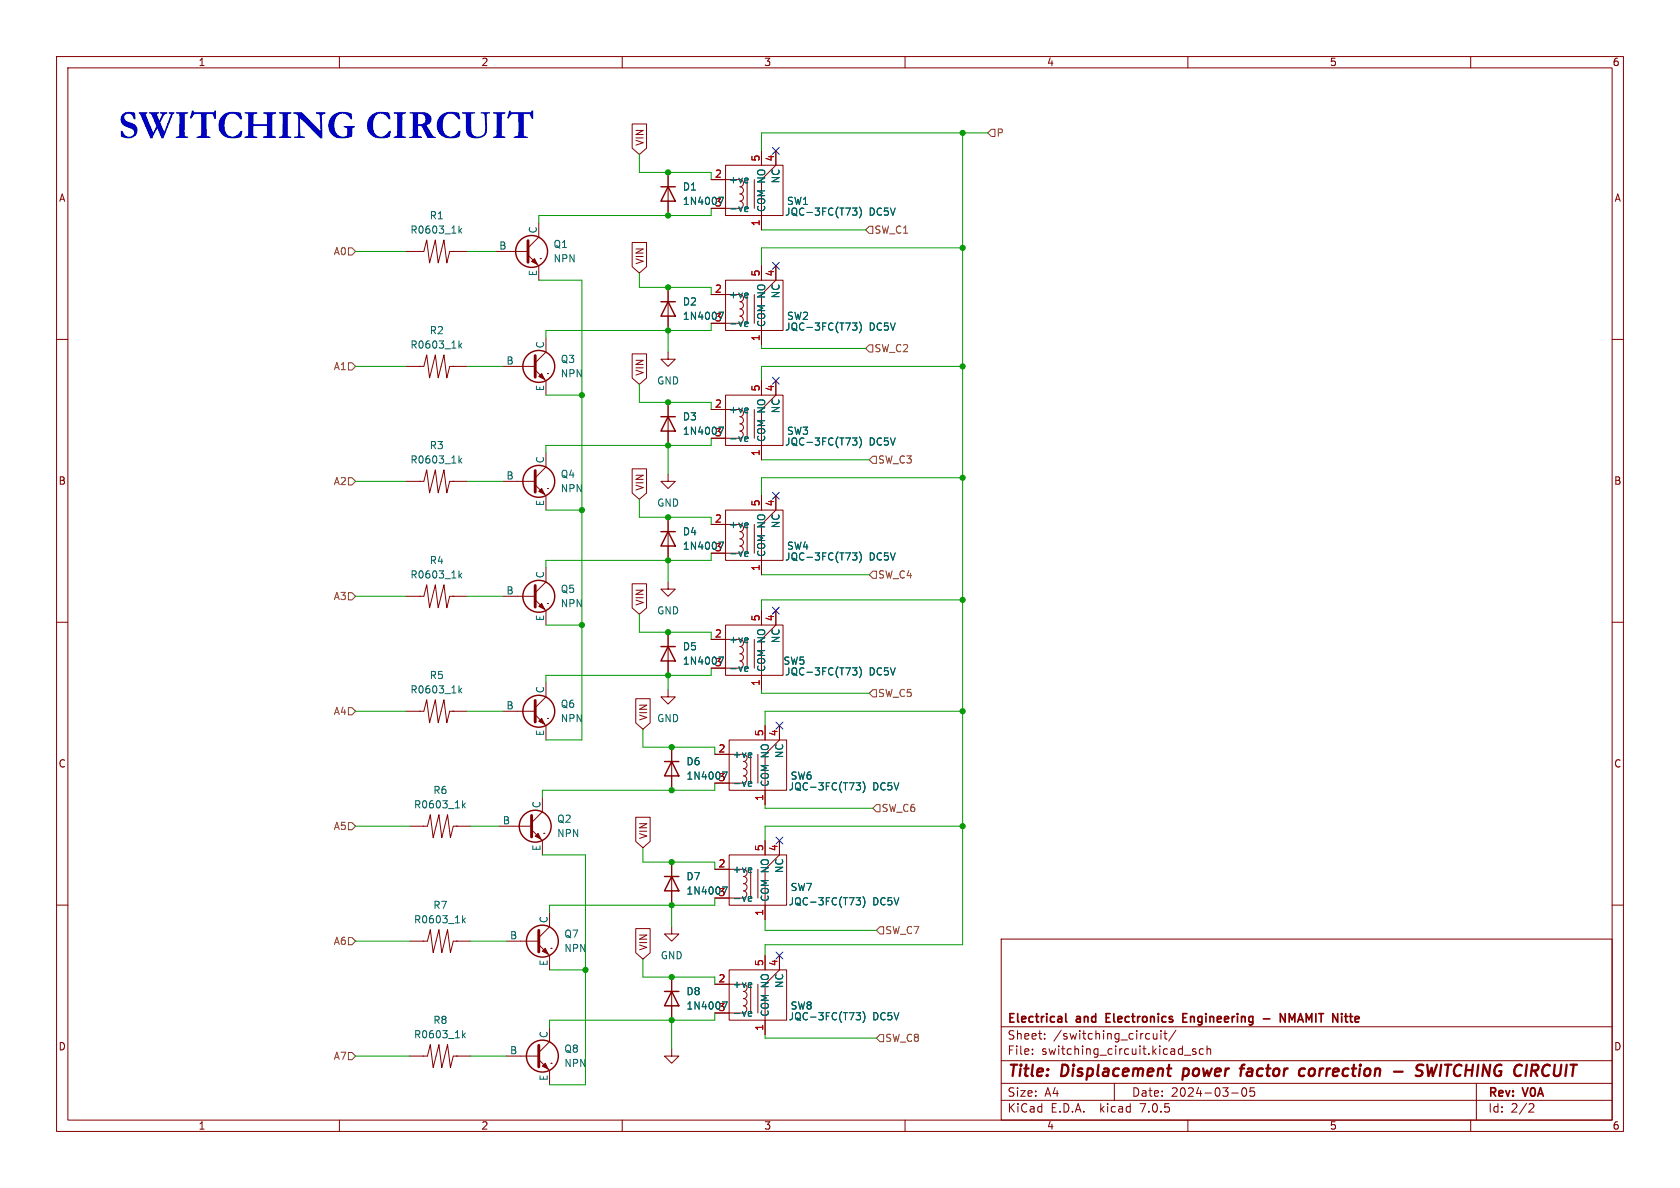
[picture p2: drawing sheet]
<svg xmlns="http://www.w3.org/2000/svg" width="297mm" height="210mm" viewBox="0 0 297 210" stroke-linecap="round" stroke-linejoin="round" font-family="sans-serif">
<g fill="none" stroke="#840000" stroke-width=".18">
<path d="M10 10h277v190h-277zM12 12h273v186h-273zM60 10v2M110 10v2M160 10v2M210 10v2M260 10v2M95.2 39.4v2.5l-1.9 1.9M111.8 21.9h2.5v4.3l-1.3 1.1-1.2-1.1zM118.1 30.5v7.6M125.7 31.8h2.6M125.7 36.8h2.6"/>
<path d="M128.3 29.2h10.1v8.9h-10.1zM130.8 33a.64 .64 0 0 1 .6 .7 .64 .64 0 0 1-.6 .6 .64 .64 0 0 1 .6 .6 .64 .64 0 0 1-.6 .7 .64 .64 0 0 1 .6 .6 .64 .64 0 0 1-.6 .6M132.1 31.8v5M133.3 31.8v5M134.6 26.7v2.5M137.2 26.7v2.5l-2.6 2.6v8.8M10 60h2M71.8 44.5h3.1l.5-2.1 .5 4.1 1.1-4.1 .5 4.1 1-4.1 .5 4.1 .5-2h3M87.6 44.5h5.7M93.3 45.1l1.9 1.9v2.5M95.5 45.7h.1M96.5 59.7v2.5l-1.9 1.9"/>
<path d="M111.8 42.9h2.5v4.2l-1.3 1.2-1.2-1.2zM118.1 50.8v7.6M125.7 52.1h2.6M125.7 57.2h2.6M128.3 49.5h10.1v8.9h-10.1zM130.8 53.3a.64 .64 0 0 1 .6 .7 .64 .64 0 0 1-.6 .6 .64 .64 0 0 1 .6 .6 .64 .64 0 0 1-.6 .7 .64 .64 0 0 1 .6 .6 .64 .64 0 0 1-.6 .7M132.1 52.1v5.1M133.3 52.1v5.1M134.6 47v2.5M137.2 47v2.5l-2.6 2.6v8.9M285 60h2M71.8 64.8h3.1l.5-2.1 .5 4.1 1.1-4.1 .5 4.1 1-4.1 .5 4.1 .5-2h3"/>
<path d="M88.9 64.8h5.7M94.6 65.4l1.9 1.9v2.6M96.8 66h.1M111.8 62.6h2.5v4.2l-1.3 1.1-1.2-1.1zM118.1 62.2v1.3h1.3l-1.3 1.3-1.3-1.3h1.3M118.1 71.1v7.6M125.7 72.4h2.6M125.7 77.5h2.6M128.3 69.9h10.1v8.8h-10.1zM130.8 73.7a.64 .64 0 0 1 .6 .6 .64 .64 0 0 1-.6 .6 .64 .64 0 0 1 .6 .7 .64 .64 0 0 1-.6 .6 .64 .64 0 0 1 .6 .6 .64 .64 0 0 1-.6 .7M132.1 72.4v5.1M133.3 72.4v5.1"/>
<path d="M134.6 67.3v2.6M137.2 67.3v2.6l-2.6 2.5v8.9M71.8 85.1h3.1l.5-2 .5 4 1.1-4 .5 4 1-4 .5 4 .5-2h3M88.9 85.1h5.7M94.6 85.7l1.9 1.9v2.6M96.5 80v2.6l-1.9 1.9M96.8 86.4h.1M111.8 82.9h2.5v4.3l-1.3 1.1-1.2-1.1zM118.1 83.8v1.3h1.3l-1.3 1.3-1.3-1.3h1.3M118.1 91.4v7.7M125.7 92.7h2.6M125.7 97.8h2.6"/>
<path d="M128.3 90.2h10.1v8.9h-10.1zM130.8 94a.64 .64 0 0 1 .6 .6 .64 .64 0 0 1-.6 .7 .64 .64 0 0 1 .6 .6 .64 .64 0 0 1-.6 .6 .64 .64 0 0 1 .6 .7 .64 .64 0 0 1-.6 .6M132.1 92.7v5.1M133.3 92.7v5.1M134.6 87.6v2.6M137.2 87.6v2.6l-2.6 2.5v8.9M10 110h2M71.8 105.4h3.1l.5-2 .5 4 1.1-4 .5 4 1-4 .5 4 .5-2h3M88.9 105.4h5.7M94.6 106l1.9 2v2.5M96.5 100.3v2.6l-1.9 1.9M96.8 106.7h.1"/>
<path d="M111.8 103.2h2.5v4.3l-1.3 1.1-1.2-1.1zM118.1 102.9v1.2h1.3l-1.3 1.3-1.3-1.3h1.3M118.1 111.8v7.6M125.7 113h2.6M125.7 118.1h2.6M128.3 110.5h10.1v8.9h-10.1zM130.8 114.3a.64 .64 0 0 1 .6 .6 .64 .64 0 0 1-.6 .7 .64 .64 0 0 1 .6 .6 .64 .64 0 0 1-.6 .6 .64 .64 0 0 1 .6 .7 .64 .64 0 0 1-.6 .6M132.1 113v5.1M133.3 113v5.1M134.6 108v2.5M137.2 108v2.5l-2.6 2.5v8.9M285 110h2"/>
<path d="M71.8 125.7h3.1l.5-2 .5 4.1 1.1-4.1 .5 4.1 1-4.1 .5 4.1 .5-2.1h3M88.9 125.7h5.7M94.6 126.4l1.9 1.9v2.5M96.5 120.7v2.5l-1.9 1.9M96.8 127h.1M112.4 123.5h2.5v4.3l-1.2 1.1-1.3-1.1zM118.1 121.9v1.3h1.3l-1.3 1.3-1.3-1.3h1.3M118.7 132.1v7.6M126.4 133.4h2.5M126.4 138.4h2.5M128.9 130.8h10.2v8.9h-10.2zM131.4 134.6a.64 .64 0 0 1 .7 .7 .64 .64 0 0 1-.7 .6 .64 .64 0 0 1 .7 .6 .64 .64 0 0 1-.7 .7 .64 .64 0 0 1 .6 .6 .64 .64 0 0 1-.6 .6"/>
<path d="M132.7 133.4v5M134 133.4v5M135.3 128.3v2.5M137.8 128.3v2.5l-2.5 2.6v8.8M10 160h2M72.4 146.1h3.2l.5-2.1 .5 4.1 1-4.1 .5 4.1 1-4.1 .5 4.1 .5-2h3.1M88.3 146.1h5.7M94 146.7l1.9 1.9v2.5M95.9 141v2.5l-1.9 1.9M96.1 147.3h.1M112.4 144.5h2.5v4.2l-1.2 1.2-1.3-1.2zM118.7 152.4v7.6"/>
<path d="M126.4 153.7h2.5M126.4 158.8h2.5M128.9 151.1h10.2v8.9h-10.2zM131.4 154.9a.64 .64 0 0 1 .7 .7 .64 .64 0 0 1-.7 .6 .64 .64 0 0 1 .7 .6 .64 .64 0 0 1-.7 .7 .64 .64 0 0 1 .6 .6 .64 .64 0 0 1-.6 .7M132.7 153.7v5.1M134 153.7v5.1M135.3 148.6v2.5M137.8 148.6v2.5l-2.5 2.6v8.9M285 160h2M72.4 166.4h3.2l.5-2.1 .5 4.1 1-4.1 .5 4.1 1-4.1 .5 4.1 .5-2h3.1M89.5 166.4h5.7M95.2 167l2 1.9v2.6"/>
<path d="M97.2 161.3v2.5l-2 1.9M97.4 167.6h.1M112.4 164.2h2.5v4.2l-1.2 1.1-1.3-1.1zM118.7 163.8v1.3h1.3l-1.3 1.3-1.2-1.3h1.2M118.7 172.7v7.6M126.4 174h2.5M126.4 179.1h2.5M128.9 171.5h10.2v8.8h-10.2zM131.4 175.3a.64 .64 0 0 1 .7 .6 .64 .64 0 0 1-.7 .6 .64 .64 0 0 1 .7 .7 .64 .64 0 0 1-.7 .6 .64 .64 0 0 1 .6 .6 .64 .64 0 0 1-.6 .7M132.7 174v5.1M134 174v5.1M135.3 168.9v2.6"/>
<path d="M137.8 168.9v2.6l-2.5 2.5v8.9M177 166h108v32h-108zM60 198v2M72.4 186.7h3.2l.5-2 .5 4 1-4 .5 4 1-4 .5 4 .5-2h3.1M89.5 186.7h5.7M95.2 187.3l2 1.9v2.6M97.2 181.6v2.6l-2 1.9M97.4 188h.1M110 198v2M118.7 185.4v1.3h1.3l-1.3 1.3-1.2-1.3h1.2M160 198v2M177 194.5h108"/>
<path d="M177 191.5h108M177 187.5h108M177 181.5h108M182.5 186.3v.1M182.5 185.5v.1M184.7 183.6v.1M184.7 182.8v.1M197 191.5v3M203.9 182.7l.1 .9 .3 .1 .2-.1M204.5 182.7v1M205.2 182.2v.1M205.2 182.7v1"/>
<path d="M205.7 182.7h.6M206 182.2v1.3l.3 .2M207.9 182.1l-1.3 2M209.4 186.5h1.1M210 198v2M211.4 185.5l-.4-.1-.2 .2 .1 .2 .5 .2v.3h-.6M212.7 185.5l-.4-.1-.3 .3v.4l.2 .2h.5M213.4 185.5l.2-.1 .4 .1v.9M213.4 184.9v1.5M217.7 193.2h1.2M219.7 192.4l.2-.1a.81 .81 0 0 1 .6 .6 .81 .81 0 0 1-.3 .8l-.2 .1a.81 .81 0 0 1-.3-1.4zM221.7 192.3h-.7v.7l.2-.1h.5l.1 .3-.1 .5-.2 .1-.5-.1"/>
<path d="M260 198v2M261 191.5v6.5M270.5 195.1l.5 .1 .2 .3-1 1.1h1"/>
</g>
<path d="M206.3 188.9h.8M206.7 190.2h.2M219.2 188.9h.7M219.8 188.2l-.3 .3-.2 1.7M230.7 189a.66 .66 0 0 0-1 .3l-.1 .5 .2 .3 .2 .1 .6-.1M246.4 189.4h1.6M251.6 188.3a.85 .85 0 0 0-1 .1 .45 .45 0 0 0 .2 .8l.3 .1a.49 .49 0 0 1 .4 .5 .49 .49 0 0 1-.5 .4l-.7-.1M252.3 188.2l.2 2" fill="none" stroke="#840000" stroke-width=".4"/>
<path d="M188.4 179.2v1.3l.2 .2M209.1 179.9h.5M209.8 179.2h-.7v1.5h.7M227.2 179.2v1.5l-.9-1.5v1.5M223.3 180.1h1.2" fill="none" stroke="#840000" stroke-width=".3"/>
<g fill="none" stroke="#006464" stroke-width=".18">
<path d="M127.1 34.9h.8l-.5 1.2M131.7 36.6h.4l.2 .3-.6 .1M131.7 37.3h.5M132.2 31.5l.1 .3-.6 .1M150.7 36.8h.8l-.4 .5 .3 .1 .1 .4-.2 .2h-.4M151.9 36.6a1.46 1.46 0 0 1 0 1.9M81.3 40.7l.3 .5M81.6 40.4l-.5 .5M127.1 55.2h.8l-.5 1.3M131.7 56.9h.4l.2 .3-.6 .1M131.7 57.7h.5M132.2 51.9l.1 .2-.6 .1"/>
<path d="M150.7 57.1h.8l-.4 .5 .3 .1 .1 .4-.2 .3h-.4M151.9 56.9a1.46 1.46 0 0 1 0 1.9M81.3 61.1l.3 .4M81.6 60.7l-.5 .5M127.1 75.5h.8l-.5 1.3M131.7 77.3l.4-.1 .2 .3-.6 .1M131.7 78h.5M132.2 72.2l.1 .2-.6 .1M150.7 77.4h.8l-.4 .5 .3 .1 .1 .4-.2 .3h-.4M151.9 77.2a1.46 1.46 0 0 1 0 2M81.3 81.4l.3 .5M81.6 81l-.5 .5"/>
<path d="M127.1 95.8h.8l-.5 1.3M131.7 97.6l.4-.1 .2 .3-.6 .1M131.7 98.3h.5M132.2 92.5l.1 .2-.6 .2M150.7 97.7h.8l-.4 .5 .3 .1 .1 .5-.2 .2h-.4M151.9 97.6a1.46 1.46 0 0 1 0 1.9M81.3 101.7l.3 .5M81.6 101.3l-.5 .5M127.1 116.1h.8l-.5 1.3M131.7 117.9l.4-.1 .2 .3-.6 .2M131.7 118.6h.5M132.2 112.8l.1 .3-.6 .1"/>
<path d="M150.7 118.1h.8l-.4 .4 .3 .2 .1 .4-.2 .2h-.4M151.9 117.9a1.46 1.46 0 0 1 0 1.9M81.3 122l.3 .5M81.6 121.7l-.5 .4M127.7 136.5h.9l-.6 1.2M132.4 138.2h.3l.2 .3-.6 .1M132.4 138.9h.4M132.8 133.1l.1 .3-.6 .1M151.3 138.4h.8l-.4 .5 .4 .1v.4l-.2 .2h-.4M152.6 138.2a1.46 1.46 0 0 1 0 1.9M81.9 142.3l.4 .5M82.3 142l-.5 .5"/>
<path d="M127.7 156.8h.9l-.6 1.3M132.4 158.5h.3l.2 .3-.6 .1M132.4 159.3h.4M132.8 153.5l.1 .2-.6 .1M151.3 158.7h.8l-.4 .5 .4 .1v.4l-.2 .3h-.4M152.6 158.5a1.46 1.46 0 0 1 0 1.9M81.9 162.7l.4 .4M82.3 162.3l-.5 .5M127.7 177.1h.9l-.6 1.3M132.4 178.9l.3-.1 .2 .3-.6 .1M132.4 179.6h.4M132.8 173.8l.1 .2-.6 .1"/>
<path d="M151.3 179h.8l-.4 .5 .4 .1v.4l-.2 .3h-.4M152.6 178.8a1.46 1.46 0 0 1 0 2M81.9 183l.4 .5M82.3 182.6l-.5 .5"/>
</g>
<path d="M93.3 42.5v3.9M94.6 62.9v3.8M94.6 83.2v3.8M94.6 103.5v3.8M94.6 123.8v3.8M94 144.1v3.9M95.2 164.5v3.8M95.2 184.8v3.8" fill="none" stroke="#840000" stroke-width=".51"/>
<g fill="#840000" stroke="#840000" stroke-width=".18">
<path d="M95.9 168.1l.5-.5 .5 1.1z"/>
<path d="M94.6 147.8l.5-.5 .5 1z"/>
<path d="M95.2 127.5l.6-.5 .5 1z"/>
<path d="M95.8 106.7l.5 1-1.1-.5z"/>
<path d="M95.9 188.5l.5-.5 .5 1z"/>
<path d="M95.2 86.9l.6-.5 .5 1z"/>
<path d="M95.8 66l.5 1.1-1.1-.6z"/>
<path d="M94.5 45.7l.5 1-1-.5z"/>
</g>
<g fill="none" stroke="#840000" stroke-width=".25">
<path d="M116.8 33h2.6M118.1 33l1.3 2.6h-2.6zM116.8 53.3h2.6M118.1 53.3l1.3 2.6h-2.6zM116.8 73.7h2.6M118.1 73.7l1.3 2.5h-2.6zM116.8 94h2.6M118.1 94l1.3 2.5h-2.6zM116.8 114.3h2.6M118.1 114.3l1.3 2.5h-2.6zM117.5 134.6h2.5M118.7 134.6l1.3 2.6h-2.5z"/>
<path d="M117.5 154.9h2.5M118.7 154.9l1.3 2.6h-2.5zM117.5 175.3h2.5M118.7 175.3l1.3 2.5h-2.5z"/>
<circle cx="94" cy="44.4" r="2.82"/>
<circle cx="95.2" cy="64.8" r="2.82"/>
<circle cx="95.2" cy="85.1" r="2.82"/>
<circle cx="95.2" cy="105.4" r="2.82"/>
<circle cx="95.2" cy="125.7" r="2.82"/>
<circle cx="94.6" cy="146" r="2.82"/>
<circle cx="95.9" cy="166.4" r="2.82"/>
<circle cx="95.9" cy="186.7" r="2.82"/>
</g>
<g fill="none" stroke="#725600" stroke-width=".18">
<path d="M175.3 22.9h.6v1.2h-.6l-.7-.6zM61.6 43.8h.6l.7 .7-.7 .6h-.6zM153.7 40h.6v1.3h-.6l-.7-.7zM61.6 64.1h.6l.7 .7-.7 .6h-.6zM153.7 61h.6v1.2h-.6l-.7-.6zM61.6 84.5h.6l.7 .6-.7 .6h-.6zM154.3 80.6h.6v1.3h-.6l-.6-.6zM61.6 104.8h.6l.7 .6-.7 .6h-.6zM154.3 101h.6v1.2h-.6l-.6-.6zM61.6 125.1h.6l.7 .6-.7 .7h-.6zM154.3 121.9h.6v1.3h-.6l-.6-.6zM61.6 145.4h.6l.7 .7-.7 .6h-.6z"/>
<path d="M154.9 142.2h.7v1.3h-.7l-.6-.6zM61.6 165.7h.6l.7 .7-.7 .6h-.6zM154.9 164.5l.7-.7h.6v1.3h-.6zM61.6 186.1h.6l.7 .6-.7 .6h-.6zM155.6 182.9h.6v1.3h-.6l-.7-.7z"/>
</g>
<g fill="none" stroke="#009600" stroke-width=".18">
<path d="M113 27.3v3.2h12.7v1.3M125.7 36.8v1.3h-30.5v1.3M170.2 23.5v143.5h-34.9v1.9M174.6 23.5h-40v3.2M62.9 44.5h8.9M82.5 44.5h5.1M95.2 49.5h7.7v81.3h-6.4M113 48.3v2.5h12.7v1.3M118.1 58.4v3.8M125.7 57.2v1.2h-29.2v1.3M134.6 40.6h18.4M170.2 43.8h-35.6v3.2"/>
<path d="M62.9 64.8h8.9M82.5 64.8h6.4M96.5 69.9h6.4M113 67.9v3.2h12.7v1.3M118.1 78.7v5.1M125.7 77.5v1.2h-29.2v1.3M134.6 61v.6h18.4M170.2 64.8h-35.6v2.5M62.9 85.1h8.9M82.5 85.1h6.4M96.5 90.2h6.4M113 88.3v3.1h12.7v1.3"/>
<path d="M118.1 99.1v3.8M125.7 97.8v1.3h-29.2v1.2M134.6 81.3h19.1M170.2 84.5h-35.6v3.1M62.9 105.4h8.9M82.5 105.4h6.4M96.5 110.5h6.4M113 108.6v3.2h12.7v1.2M118.1 119.4v2.5M125.7 118.1v1.3h-29.2v1.3M134.6 101.6h19.1M170.2 106h-35.6v2"/>
<path d="M62.9 125.7h8.9M82.5 125.7h6.4M113.7 128.9v3.2h12.7v1.3M126.4 138.4v1.3h-30.5v1.3M134.6 121.9v.7h19.1M170.2 125.7h-34.9v2.6M62.9 146.1h9.5M83.2 146.1h5.1M95.9 151.1h7.6v40.7h-6.3M113.7 149.9v2.5h12.7v1.3M126.4 158.8v1.2h-29.2v1.3M135.3 142.2v.7h19"/>
<path d="M170.2 146.1h-34.9v2.5M62.9 166.4h9.5M83.2 166.4h6.3M97.2 171.5h6.3M113.7 169.5v3.2h12.7v1.3M118.7 160v3.8M126.4 179.1v1.2h-29.2v1.3M135.3 162.6v1.9h19.6M62.9 186.7h9.5M83.2 186.7h6.3M118.7 180.3v5.1M135.3 182.9v.6h19.6"/>
</g>
<g fill="none" stroke="#000084" stroke-width=".18">
<path d="M136.6 26.1l1.2 1.2M137.8 26.1l-1.2 1.2M136.6 46.4l1.2 1.2M137.8 46.4l-1.2 1.2M136.6 66.7l1.2 1.2M137.8 66.7l-1.2 1.2M136.6 87l1.2 1.2M137.8 87l-1.2 1.2M136.6 107.3l1.2 1.3M137.8 107.3l-1.2 1.3M137.2 127.7l1.2 1.2M138.4 127.7l-1.2 1.2"/>
<path d="M137.2 148l1.2 1.2M138.4 148l-1.2 1.2M137.2 168.3l1.2 1.2M138.4 168.3l-1.2 1.2"/>
</g>
<g fill="#009600" stroke="#009600" stroke-width=".18">
<circle cx="170.2" cy="146.1" r=".46"/>
<circle cx="170.2" cy="125.7" r=".46"/>
<circle cx="118.1" cy="71.1" r=".46"/>
<circle cx="118.1" cy="78.7" r=".46"/>
<circle cx="170.2" cy="106" r=".46"/>
<circle cx="170.2" cy="84.5" r=".46"/>
<circle cx="118.1" cy="119.4" r=".46"/>
<circle cx="118.7" cy="132.1" r=".46"/>
<circle cx="118.1" cy="111.8" r=".46"/>
<circle cx="102.9" cy="110.5" r=".46"/>
<circle cx="118.1" cy="91.4" r=".46"/>
<circle cx="118.1" cy="99.1" r=".46"/>
<circle cx="102.9" cy="90.2" r=".46"/>
<circle cx="118.7" cy="180.3" r=".46"/>
<circle cx="103.5" cy="171.5" r=".46"/>
<circle cx="118.7" cy="152.4" r=".46"/>
<circle cx="170.2" cy="43.8" r=".46"/>
<circle cx="170.2" cy="64.8" r=".46"/>
<circle cx="170.2" cy="23.5" r=".46"/>
<circle cx="118.7" cy="160" r=".46"/>
<circle cx="118.7" cy="139.7" r=".46"/>
<circle cx="118.7" cy="172.7" r=".46"/>
<circle cx="118.1" cy="58.4" r=".46"/>
<circle cx="118.1" cy="50.8" r=".46"/>
<circle cx="118.1" cy="38.1" r=".46"/>
<circle cx="102.9" cy="69.9" r=".46"/>
<circle cx="118.1" cy="30.5" r=".46"/>
</g>
<text font-size="7" fill="#0000c2" x="21" y="25.2">SWITCHING CIRCUIT</text>
<g font-size="2.8" fill="#840000">
<text x="178" y="190.8">Title:</text>
<text x="187.5" y="190.8">Displacement</text>
<text x="209.6" y="190.8">power</text>
<text x="220.4" y="190.8">factor</text>
<text x="231.4" y="190.8">correction</text>
<text x="253.2" y="190.8">SWITCHING CIRCUIT</text>
</g>
<g font-size="2.1" fill="#840000">
<text x="178" y="183.9">Sheet:</text>
<text x="178" y="181.1">Electrical</text>
<text x="186.2" y="183.9">/switching_circuit/</text>
<text x="190.2" y="181.1">and</text>
<text x="195.9" y="181.1">Electronics</text>
<text x="209.9" y="181.1">Engineering</text>
<text x="228" y="181.1">NMAMIT Nitte</text>
<text x="178" y="186.6">File:</text>
<text x="184" y="186.6">switching_circuit.kicad_sch</text>
<text x="178" y="196.8">KiCad</text>
<text x="178" y="194">Size:</text>
<text x="184.6" y="194">A4</text>
<text x="185.7" y="196.8">E.D.A.</text>
<text x="194.4" y="196.8">kicad</text>
<text x="200" y="194">Date:</text>
<text x="201.5" y="196.8">7.0.5</text>
<text x="206.9" y="194">2024-03-05</text>
<text x="263" y="194.2">Rev:</text>
<text x="263" y="196.8">Id:</text>
<text x="267" y="196.8">2/2</text>
<text x="269.2" y="194.2">V0A</text>
</g>
<g font-size="1.8" fill="#840000">
<text x="35" y="11.8">1</text>
<text x="85" y="11.8">2</text>
<text x="135" y="11.8">3</text>
<text x="185" y="11.8">4</text>
<text x="235" y="11.8">5</text>
<text x="285" y="11.8">6</text>
<text x="113.9" y="25.9" transform="rotate(-90 113.9 25.9)">VIN</text>
<text x="10.4" y="35.8">A</text>
<text x="285.4" y="35.8">A</text>
<text x="113.9" y="46.8" transform="rotate(-90 113.9 46.8)">VIN</text>
<text x="113.9" y="66.5" transform="rotate(-90 113.9 66.5)">VIN</text>
<text x="10.3" y="85.8">B</text>
<text x="113.9" y="86.8" transform="rotate(-90 113.9 86.8)">VIN</text>
<text x="285.3" y="85.8">B</text>
<text x="113.9" y="107.2" transform="rotate(-90 113.9 107.2)">VIN</text>
<text x="114.6" y="127.5" transform="rotate(-90 114.6 127.5)">VIN</text>
<text x="10.3" y="135.8">C</text>
<text x="285.3" y="135.8">C</text>
<text x="114.6" y="148.4" transform="rotate(-90 114.6 148.4)">VIN</text>
<text x="114.6" y="168.1" transform="rotate(-90 114.6 168.1)">VIN</text>
<text x="10.3" y="185.8">D</text>
<text x="285.3" y="185.8">D</text>
<text x="35" y="199.8">1</text>
<text x="85" y="199.8">2</text>
<text x="135" y="199.8">3</text>
<text x="185" y="199.8">4</text>
<text x="235" y="199.8">5</text>
<text x="285" y="199.8">6</text>
</g>
<g font-size="1.8" fill="#a90000">
<text x="134.4" y="28.6" transform="rotate(-90 134.4 28.6)">5</text>
<text x="136.9" y="28.6" transform="rotate(-90 136.9 28.6)">4</text>
<text x="126.3" y="31.5">2</text>
<text x="134.4" y="40" transform="rotate(-90 134.4 40)">1</text>
<text x="126.3" y="51.8">2</text>
<text x="134.4" y="48.9" transform="rotate(-90 134.4 48.9)">5</text>
<text x="136.9" y="48.9" transform="rotate(-90 136.9 48.9)">4</text>
<text x="134.4" y="60.4" transform="rotate(-90 134.4 60.4)">1</text>
<text x="134.4" y="69.2" transform="rotate(-90 134.4 69.2)">5</text>
<text x="136.9" y="69.2" transform="rotate(-90 136.9 69.2)">4</text>
<text x="126.3" y="72.1">2</text>
<text x="134.4" y="80.7" transform="rotate(-90 134.4 80.7)">1</text>
<text x="134.4" y="89.6" transform="rotate(-90 134.4 89.6)">5</text>
<text x="136.9" y="89.6" transform="rotate(-90 136.9 89.6)">4</text>
<text x="126.3" y="92.5">2</text>
<text x="134.4" y="101" transform="rotate(-90 134.4 101)">1</text>
<text x="126.3" y="112.8">2</text>
<text x="134.4" y="109.9" transform="rotate(-90 134.4 109.9)">5</text>
<text x="136.9" y="109.9" transform="rotate(-90 136.9 109.9)">4</text>
<text x="134.4" y="121.3" transform="rotate(-90 134.4 121.3)">1</text>
<text x="135" y="130.2" transform="rotate(-90 135 130.2)">5</text>
<text x="137.5" y="130.2" transform="rotate(-90 137.5 130.2)">4</text>
<text x="121.3" y="138">1N40073</text>
<text x="127" y="133.1">2</text>
<text x="135" y="141.6" transform="rotate(-90 135 141.6)">1</text>
<text x="127" y="153.4">2</text>
<text x="135" y="150.5" transform="rotate(-90 135 150.5)">5</text>
<text x="137.5" y="150.5" transform="rotate(-90 137.5 150.5)">4</text>
<text x="121.3" y="158.3">1N40073</text>
<text x="135" y="162" transform="rotate(-90 135 162)">1</text>
<text x="127" y="173.7">2</text>
<text x="135" y="170.8" transform="rotate(-90 135 170.8)">5</text>
<text x="137.5" y="170.8" transform="rotate(-90 137.5 170.8)">4</text>
<text x="135" y="182.3" transform="rotate(-90 135 182.3)">1</text>
</g>
<g font-size="1.8" fill="#725600">
<text x="176.1" y="24.3">P</text>
<text x="154.5" y="41.5">SW_C1</text>
<text x="59" y="45.3">A0</text>
<text x="59" y="65.6">A1</text>
<text x="154.5" y="62.4">SW_C2</text>
<text x="155.1" y="82.1">SW_C3</text>
<text x="59" y="85.9">A2</text>
<text x="59" y="106.2">A3</text>
<text x="155.1" y="102.4">SW_C4</text>
<text x="155.1" y="123.4">SW_C5</text>
<text x="59" y="126.6">A4</text>
<text x="155.8" y="143.7">SW_C6</text>
<text x="59" y="146.9">A5</text>
<text x="59" y="167.2">A6</text>
<text x="156.4" y="165.3">SW_C7</text>
<text x="156.4" y="184.3">SW_C8</text>
<text x="59" y="187.5">A7</text>
</g>
<g font-size="1.8" fill="#006464">
<text x="120.7" y="33.8">D1</text>
<text x="128.8" y="32.6">+ve</text>
<text x="138" y="32.4" transform="rotate(-90 138 32.4)">NC</text>
<text x="72.5" y="41.5">R0603_1k</text>
<text x="75.9" y="38.9">R1</text>
<text x="95" y="41.3" transform="rotate(-90 95 41.3)">C</text>
<text x="120.7" y="36.4">1N40073</text>
<text x="128.8" y="37.7">-ve</text>
<text x="135.4" y="37.6" transform="rotate(-90 135.4 37.6)">COM NO</text>
<text x="138.7" y="38.3">JQC-3FC(T73)</text>
<text x="139.1" y="36.4">SW1</text>
<text x="153.6" y="38.3">DC5V</text>
<text x="88.2" y="44.2">B</text>
<text x="97.8" y="44">Q1</text>
<text x="97.8" y="46.5">NPN</text>
<text x="95" y="48.9" transform="rotate(-90 95 48.9)">E</text>
<text x="128.8" y="52.9">+ve</text>
<text x="138" y="52.8" transform="rotate(-90 138 52.8)">NC</text>
<text x="75.9" y="59.2">R2</text>
<text x="120.7" y="54.2">D2</text>
<text x="120.7" y="56.7">1N40073</text>
<text x="128.8" y="58">-ve</text>
<text x="135.4" y="57.9" transform="rotate(-90 135.4 57.9)">COM NO</text>
<text x="138.7" y="58.6">JQC-3FC(T73)</text>
<text x="139.1" y="56.7">SW2</text>
<text x="153.6" y="58.6">DC5V</text>
<text x="72.5" y="61.8">R0603_1k</text>
<text x="89.5" y="64.5">B</text>
<text x="96.3" y="61.7" transform="rotate(-90 96.3 61.7)">C</text>
<text x="99.1" y="64.3">Q3</text>
<text x="96.3" y="69.2" transform="rotate(-90 96.3 69.2)">E</text>
<text x="99.1" y="66.9">NPN</text>
<text x="116.1" y="68.1">GND</text>
<text x="120.7" y="74.5">D3</text>
<text x="120.7" y="77">1N40073</text>
<text x="128.8" y="73.2">+ve</text>
<text x="138" y="73.1" transform="rotate(-90 138 73.1)">NC</text>
<text x="139.1" y="77">SW3</text>
<text x="72.5" y="82.1">R0603_1k</text>
<text x="75.9" y="79.6">R3</text>
<text x="96.3" y="82" transform="rotate(-90 96.3 82)">C</text>
<text x="128.8" y="78.3">-ve</text>
<text x="135.4" y="78.2" transform="rotate(-90 135.4 78.2)">COM NO</text>
<text x="138.7" y="78.9">JQC-3FC(T73)</text>
<text x="153.6" y="78.9">DC5V</text>
<text x="89.5" y="84.8">B</text>
<text x="96.3" y="89.5" transform="rotate(-90 96.3 89.5)">E</text>
<text x="99.1" y="84.6">Q4</text>
<text x="99.1" y="87.2">NPN</text>
<text x="116.1" y="89.7">GND</text>
<text x="120.7" y="94.8">D4</text>
<text x="128.8" y="93.5">+ve</text>
<text x="138" y="93.4" transform="rotate(-90 138 93.4)">NC</text>
<text x="75.9" y="99.9">R4</text>
<text x="120.7" y="97.3">1N40073</text>
<text x="128.8" y="98.6">-ve</text>
<text x="135.4" y="98.6" transform="rotate(-90 135.4 98.6)">COM NO</text>
<text x="138.7" y="99.3">JQC-3FC(T73)</text>
<text x="139.1" y="97.3">SW4</text>
<text x="153.6" y="99.3">DC5V</text>
<text x="72.5" y="102.4">R0603_1k</text>
<text x="89.5" y="105.2">B</text>
<text x="96.3" y="102.3" transform="rotate(-90 96.3 102.3)">C</text>
<text x="99.1" y="105">Q5</text>
<text x="99.1" y="107.5">NPN</text>
<text x="96.3" y="109.9" transform="rotate(-90 96.3 109.9)">E</text>
<text x="116.1" y="108.8">GND</text>
<text x="128.8" y="113.9">+ve</text>
<text x="138" y="113.7" transform="rotate(-90 138 113.7)">NC</text>
<text x="120.7" y="115.1">D5</text>
<text x="120.7" y="117.7">1N40073</text>
<text x="128.8" y="118.9">-ve</text>
<text x="135.4" y="118.9" transform="rotate(-90 135.4 118.9)">COM NO</text>
<text x="138.4" y="117.7">SW5</text>
<text x="138.7" y="119.6">JQC-3FC(T73)</text>
<text x="153.6" y="119.6">DC5V</text>
<text x="72.5" y="122.7">R0603_1k</text>
<text x="75.9" y="120.2">R5</text>
<text x="89.5" y="125.5">B</text>
<text x="96.3" y="122.6" transform="rotate(-90 96.3 122.6)">C</text>
<text x="99.1" y="125.3">Q6</text>
<text x="96.3" y="130.2" transform="rotate(-90 96.3 130.2)">E</text>
<text x="99.1" y="127.8">NPN</text>
<text x="116.1" y="127.8">GND</text>
<text x="121.3" y="135.4">D6</text>
<text x="129.4" y="134.2">+ve</text>
<text x="138.6" y="134" transform="rotate(-90 138.6 134)">NC</text>
<text x="139.7" y="138">SW6</text>
<text x="73.1" y="143.1">R0603_1k</text>
<text x="76.5" y="140.5">R6</text>
<text x="95.6" y="142.9" transform="rotate(-90 95.6 142.9)">C</text>
<text x="129.4" y="139.3">-ve</text>
<text x="136.1" y="139.2" transform="rotate(-90 136.1 139.2)">COM NO</text>
<text x="139.4" y="139.9">JQC-3FC(T73)</text>
<text x="154.2" y="139.9">DC5V</text>
<text x="88.8" y="145.8">B</text>
<text x="98.4" y="145.6">Q2</text>
<text x="98.4" y="148.1">NPN</text>
<text x="95.6" y="150.5" transform="rotate(-90 95.6 150.5)">E</text>
<text x="121.3" y="155.8">D7</text>
<text x="129.4" y="154.5">+ve</text>
<text x="138.6" y="154.4" transform="rotate(-90 138.6 154.4)">NC</text>
<text x="76.5" y="160.8">R7</text>
<text x="129.4" y="159.6">-ve</text>
<text x="136.1" y="159.5" transform="rotate(-90 136.1 159.5)">COM NO</text>
<text x="139.4" y="160.2">JQC-3FC(T73)</text>
<text x="139.7" y="157.7">SW7</text>
<text x="154.2" y="160.2">DC5V</text>
<text x="73.1" y="163.4">R0603_1k</text>
<text x="90.1" y="166.1">B</text>
<text x="96.9" y="163.3" transform="rotate(-90 96.9 163.3)">C</text>
<text x="99.7" y="165.9">Q7</text>
<text x="96.9" y="170.8" transform="rotate(-90 96.9 170.8)">E</text>
<text x="99.7" y="168.5">NPN</text>
<text x="116.7" y="169.7">GND</text>
<text x="121.3" y="176.1">D8</text>
<text x="121.3" y="178.6">1N40073</text>
<text x="129.4" y="174.8">+ve</text>
<text x="129.4" y="179.9">-ve</text>
<text x="136.1" y="179.8" transform="rotate(-90 136.1 179.8)">COM NO</text>
<text x="138.6" y="174.7" transform="rotate(-90 138.6 174.7)">NC</text>
<text x="139.7" y="178.6">SW8</text>
<text x="73.1" y="183.7">R0603_1k</text>
<text x="76.5" y="181.2">R8</text>
<text x="96.9" y="183.6" transform="rotate(-90 96.9 183.6)">C</text>
<text x="139.4" y="180.5">JQC-3FC(T73)</text>
<text x="154.2" y="180.5">DC5V</text>
<text x="90.1" y="186.4">B</text>
<text x="96.9" y="191.1" transform="rotate(-90 96.9 191.1)">E</text>
<text x="99.7" y="186.2">Q8</text>
<text x="99.7" y="188.8">NPN</text>
</g>
</svg>
